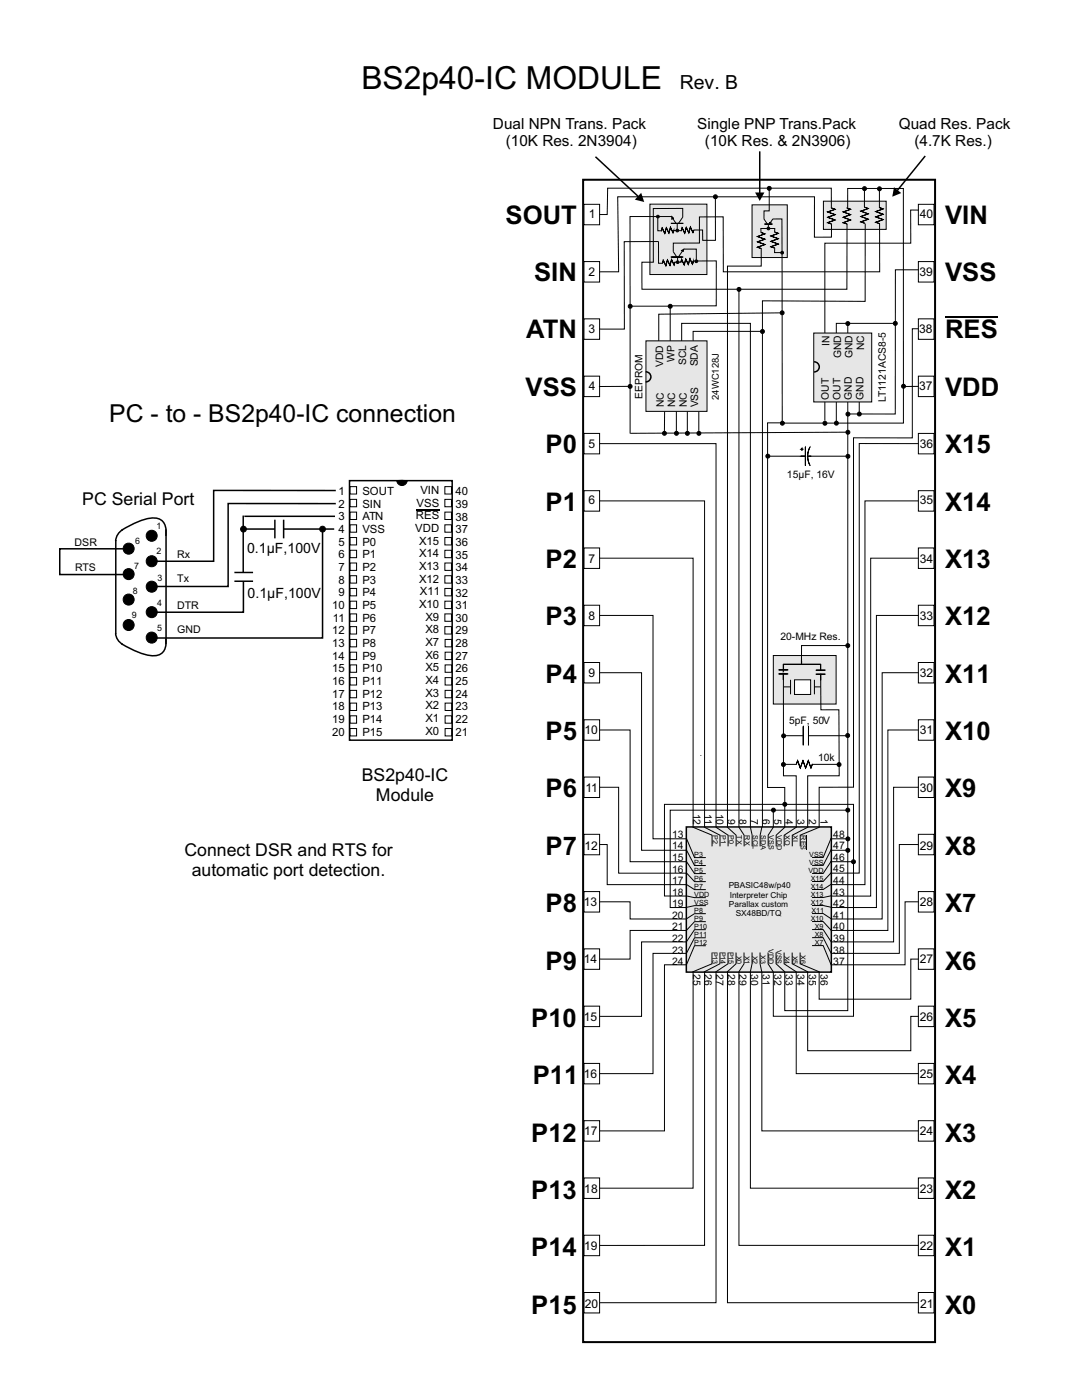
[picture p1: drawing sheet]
<svg xmlns="http://www.w3.org/2000/svg" width="216mm" height="279mm" viewBox="0 0 216 279" stroke-linecap="round" stroke-linejoin="round" font-family="sans-serif">
<g fill="none" stroke="#000" stroke-width=".2">
<path d="M171.4 79.4v3.4M183.8 77.1h-3.8M69.8 97.1h1.4v1.5h-1.4zM69.8 99.7h1.4v1.4h-1.4zM88.8 97.1h1.3v1.5h-1.3zM88.8 99.7h1.3v1.4h-1.3zM118.9 100h21.7v66.3M118.9 88.5h24v76.6M184 88.5h-12.6v85.7l-6.8 .1M184 100h-11.4v76.5h-6.9M69.8 102.2h1.4v1.5h-1.4zM69.8 104.7h1.4v1.5h-1.4z"/>
<path d="M69.8 107.3h1.4v1.5h-1.4zM69.8 109.8h1.4v1.5h-1.4zM69.8 112.4h1.4v1.4h-1.4zM69.8 114.9h1.4v1.5h-1.4zM69.8 120h1.4v1.5h-1.4zM69.8 117.4h1.4v1.5h-1.4zM88.8 102.2h1.3v1.5h-1.3zM88.8 104.7h1.3v1.5h-1.3zM88.8 107.3h1.3v1.5h-1.3zM88.8 109.8h1.3v1.5h-1.3zM88.8 112.4h1.3v1.4h-1.3zM88.8 114.9h1.3v1.5h-1.3z"/>
<path d="M88.8 120h1.3v1.5h-1.3zM88.8 117.4h1.3v1.5h-1.3zM118.9 111.4h19.4v53.7M184 111.4h-10.3v67.4h-8M69.8 122.5h1.4v1.5h-1.4zM69.8 125.1h1.4v1.4h-1.4zM69.8 127.6h1.4v1.5h-1.4zM69.8 130.2h1.4v1.4h-1.4zM69.8 132.7h1.4v1.5h-1.4zM69.8 135.2h1.4v1.5h-1.4zM69.8 137.8h1.4v1.5h-1.4zM88.8 122.5h1.3v1.5h-1.3z"/>
<path d="M88.8 125.1h1.3v1.4h-1.3zM88.8 127.6h1.3v1.5h-1.3zM88.8 130.2h1.3v1.4h-1.3zM88.8 132.7h1.3v1.5h-1.3zM88.8 135.2h1.3v1.5h-1.3zM88.8 137.8h1.3v1.5h-1.3zM118.9 134.3h9.1v35.4h9.2M118.9 122.8h11.4v44.6h8M184 122.8h-9.1v58.3h-9.2M184 134.3h-8v49.1h-10.3M69.8 140.3h1.4v1.5h-1.4zM69.8 145.4h1.4v1.5h-1.4z"/>
<path d="M69.8 142.9h1.4v1.4h-1.4zM88.8 140.3h1.3v1.5h-1.3zM88.8 145.4h1.3v1.5h-1.3zM88.8 142.9h1.3v1.4h-1.3zM118.9 157.1h4.5v17.2h14.9M118.9 145.7h6.8v26.3h11.5M184 145.7h-6.8v40h-11.5M184 157.1h-5.7v30.9h-12.6M118.9 180h6.8v3.4h12.6M118.9 168.5h2.3v8h16M184 168.5h-4.5v21.8h-13.8M184 180h-3.4v12.5h-14.9"/>
<path d="M137.2 192.5h-4.6v33.2h-13.7M137.2 190.3h-6.9v24h-11.4M138.3 188h-10.3v14.8h-9.1M138.3 185.7h-12.6v5.7h-6.8M138.3 193.7v43.4h-19.4M140.6 193.7v54.8l-21.7 .1M142.9 193.7v66.3h-24M147.4 193.7v54.8h36.6M149.7 193.7v43.4h34.3M152 193.7v32h32M158.9 193.7v20.6h25.1M161.2 193.7v16h20.5v-6.9h2.3"/>
<path d="M184 191.4h-2.3v8h-18.3v-5.7"/>
</g>
<g fill="none" stroke="#000" stroke-width=".3">
<path d="M67 97.9h-24.4v14.1h-12.1M69.7 95.9h20.5v51.8h-20.5zM23.1 107.8v18.8M24.2 105.8a14.4 14.4 0 0 1 6.3-2.4 2.61 2.61 0 0 1 2.6 3.4v.2M24.5 105.7a2.78 2.78 0 0 0-1.4 2.3M25.7 109.5h-13.8v5.2h13.8M33.1 105.7v22.9M46.8 114.3h3.7M46.8 116h3.7M48.5 102.9v11.3M48.6 116v6.2h-18.2M48.6 105.6h6.2"/>
<path d="M48.8 103h18M54.8 103.7v3.7M56.6 105.6h10.1M56.6 103.7v3.7M64.4 105.6v21.7h-34M67 100.5h-21.5v16.5h-15.1M23.1 126.4a2.7 2.7 0 0 0 1.4 2.2M33.1 127.4a3.1 3.1 0 0 1-1.1 3.2 4.9 4.9 0 0 1-4.1-.3l-3.7-1.8"/>
</g>
<g fill="#000" stroke="#000" stroke-width=".2">
<path d="M79.2 95.9h2.1a1.04 1.04 0 0 1-1.1 1 1.04 1.04 0 0 1-1-1z" fill-rule="evenodd"/>
<circle cx="25.7" cy="109.5" r="1.1"/>
<circle cx="25.7" cy="119.7" r="1.1"/>
<circle cx="25.7" cy="114.6" r="1.1"/>
<circle cx="30.3" cy="106.9" r="1.1"/>
<circle cx="30.3" cy="112" r="1.1"/>
<circle cx="30.3" cy="117.1" r="1.1"/>
<circle cx="48.6" cy="105.6" r=".58"/>
<circle cx="64.4" cy="105.6" r=".58"/>
<circle cx="25.7" cy="124.7" r="1.1"/>
<circle cx="30.3" cy="127.2" r="1.1"/>
<circle cx="30.3" cy="122.2" r="1.1"/>
</g>
<path d="M83 101.8h4.6" fill="none" stroke="#000" stroke-width=".21"/>
<g fill="#fff" stroke="#000" stroke-width=".2">
<path d="M116.5 257.9h3.1v4.1h-3.1z" fill-rule="evenodd"/>
<path d="M183.3 52.2h3.1v4.1h-3.1z" fill-rule="evenodd"/>
<path d="M183.3 40.8h3.1v4.1h-3.1z" fill-rule="evenodd"/>
<path d="M183.3 86.5h3.1v4.1h-3.1z" fill-rule="evenodd"/>
<path d="M183.3 63.6h3.1v4.1h-3.1z" fill-rule="evenodd"/>
<path d="M183.3 75.1h3.1v4.1h-3.1z" fill-rule="evenodd"/>
<path d="M183.3 109.4h3.1v4h-3.1z" fill-rule="evenodd"/>
<path d="M183.3 97.9h3.1v4.1h-3.1z" fill-rule="evenodd"/>
<path d="M183.3 120.8h3.1v4.1h-3.1z" fill-rule="evenodd"/>
<path d="M183.3 132.2h3.1v4.1h-3.1z" fill-rule="evenodd"/>
<path d="M183.3 143.6h3.1v4.1h-3.1z" fill-rule="evenodd"/>
<path d="M183.3 155.1h3.1v4.1h-3.1z" fill-rule="evenodd"/>
<path d="M183.3 166.5h3.1v4.1h-3.1z" fill-rule="evenodd"/>
<path d="M183.3 177.9h3.1v4.1h-3.1z" fill-rule="evenodd"/>
<path d="M183.3 189.4h3.1v4.1h-3.1z" fill-rule="evenodd"/>
<path d="M183.3 200.8h3.1v4.1h-3.1z" fill-rule="evenodd"/>
<path d="M183.3 212.2h3.1v4.1h-3.1z" fill-rule="evenodd"/>
<path d="M183.3 223.7h3.1v4h-3.1z" fill-rule="evenodd"/>
<path d="M183.3 235.1h3.1v4.1h-3.1z" fill-rule="evenodd"/>
<path d="M183.3 246.5h3.1v4.1h-3.1z" fill-rule="evenodd"/>
<path d="M116.5 86.5h3.1v4.1h-3.1z" fill-rule="evenodd"/>
<path d="M116.5 75.1h3.1v4.1h-3.1z" fill-rule="evenodd"/>
<path d="M116.5 109.4h3.1v4h-3.1z" fill-rule="evenodd"/>
<path d="M116.5 97.9h3.1v4.1h-3.1z" fill-rule="evenodd"/>
<path d="M116.5 120.8h3.1v4.1h-3.1z" fill-rule="evenodd"/>
<path d="M116.5 132.2h3.1v4.1h-3.1z" fill-rule="evenodd"/>
<path d="M116.5 143.6h3.1v4.1h-3.1z" fill-rule="evenodd"/>
<path d="M116.5 155.1h3.1v4.1h-3.1z" fill-rule="evenodd"/>
<path d="M116.5 166.5h3.1v4.1h-3.1z" fill-rule="evenodd"/>
<path d="M116.5 177.9h3.1v4.1h-3.1z" fill-rule="evenodd"/>
<path d="M116.5 189.4h3.1v4.1h-3.1z" fill-rule="evenodd"/>
<path d="M116.5 200.8h3.1v4.1h-3.1z" fill-rule="evenodd"/>
<path d="M116.5 212.2h3.1v4.1h-3.1z" fill-rule="evenodd"/>
<path d="M116.5 223.7h3.1v4h-3.1z" fill-rule="evenodd"/>
<path d="M116.5 235.1h3.1v4.1h-3.1z" fill-rule="evenodd"/>
<path d="M116.5 246.5h3.1v4.1h-3.1z" fill-rule="evenodd"/>
</g>
<path d="M116.4 35.9h70.2v231.9h-70.2z" fill="none" stroke="#000" stroke-width=".4"/>
<path d="M118.9 31.2l8.6 8-.2 .2-8.6-8zM184.5 31l.2 .2-5.6 7-.2-.2z" fill="#000"/>
<g fill="#000">
<path d="M127.9 38.5l.6 1.8-1.8-.5 1.2-1.3 .6 1.8z" fill-rule="evenodd"/>
<path d="M150.7 38.4h1.8l-.9 1.7 .9-1.7-.9 1.7z" fill-rule="evenodd"/>
<path d="M178.4 37.4l1.4 1.1-1.8 .8 1.8-.8-1.8 .8z" fill-rule="evenodd"/>
</g>
<path d="M151.6 30.2v8.4" fill="none" stroke="#000" stroke-width=".3"/>
<g fill="none" stroke="#000" stroke-width=".2">
<path d="M147.4 57.7v107.4M183.3 41.9h-1.6v6.6h-17.1v18.3M183.3 53.8h-4.6l-.1 28.8h-9.3M125.7 77.1h-6.2M133.7 68.4v-7.3h-8v25.4M136 68.4v-3.9h13.7v100.6M151.8 66.1h-13.5v2.3M156.2 62.4l-24.8 .3v5.7M166.9 80v4.4M169.2 79.4v6.8l-43.4 .3M169.2 64.5v2.3M178.3 64.5h-11.4v2.3"/>
<path d="M183.2 65.6h-1.2v21.8h-11.7v69.7h-6.9v9.2M132.6 82.1v4.2M137.1 82.1v4.2M153.2 91h7.5M156.6 84.4h-3.4v72.8h3.4v7.9M161.3 91h8.1M169.2 86.3v115.4h-12.6v-8"/>
</g>
<g fill="#000" stroke="#000" stroke-width=".2">
<path d="M159.8 91h.9z" fill-rule="evenodd"/>
<path d="M159.8 89.7h.4z" fill-rule="evenodd"/>
<path d="M160 89.4v.5z" fill-rule="evenodd"/>
<path d="M160.7 89.2v3.7z" fill-rule="evenodd"/>
<path d="M161.2 91h.6z" fill-rule="evenodd"/>
<path d="M161.6 89.2l-.3 1-.1 .7 .1 1 .3 1-.3-.9-.1-1.1 .1-.8z" fill-rule="evenodd"/>
</g>
<path d="M164.3 40.1h12.5v5.7h-12.5z" fill-rule="evenodd" fill="#e6e6e6" stroke="#000" stroke-width=".2"/>
<g fill="#000" stroke="#000" stroke-width=".2">
<path d="M165.9 41.5l.7 .3-1.4 .5 1.4 .5-1.4 .6 1.4 .5-1.4 .5 .7 .3-.8-.3 1.5-.5-1.5-.5 1.5-.6-1.5-.5 1.5-.5z" fill-rule="evenodd"/>
<path d="M169 41.5l.7 .3-1.4 .5 1.4 .5-1.4 .6 1.4 .5-1.4 .5 .7 .3-.8-.3 1.5-.5-1.5-.5 1.5-.6-1.5-.5 1.5-.5z" fill-rule="evenodd"/>
<path d="M172.5 41.3l.8 .3-1.5 .5 1.5 .6-1.5 .5 1.5 .5-1.5 .6 .7 .3-.7-.3 1.4-.6-1.4-.5 1.4-.5-1.4-.6 1.4-.5z" fill-rule="evenodd"/>
<path d="M175.5 41.4l.7 .3-1.4 .5 1.4 .6-1.4 .5 1.4 .5-1.4 .6 .7 .2-.8-.2 1.5-.6-1.5-.5 1.5-.5-1.5-.6 1.5-.5z" fill-rule="evenodd"/>
</g>
<path d="M139.4 82.2v4.1" fill="none" stroke="#000" stroke-width=".2"/>
<path d="M154.3 130.8h12.5v9.7h-12.5z" fill-rule="evenodd" fill="#e6e6e6" stroke="#000" stroke-width=".2"/>
<g fill="#000" stroke="#000" stroke-width=".2">
<path d="M155.4 134.5h1.8z" fill-rule="evenodd"/>
<path d="M156.3 134.5v1.2z" fill-rule="evenodd"/>
<path d="M155.4 133.7h1.8z" fill-rule="evenodd"/>
<path d="M159.9 131.7v.9z" fill-rule="evenodd"/>
<path d="M162.8 134.5l1.8 .1z" fill-rule="evenodd"/>
<path d="M156.3 132.6h7.5v1.1l-.1-1.1h-7.4v1.1z" fill-rule="evenodd"/>
<path d="M163.7 134.5l.1 1.2z" fill-rule="evenodd"/>
<path d="M162.8 133.7l1.8 .1z" fill-rule="evenodd"/>
</g>
<path d="M158.5 135.7h3.3v2.9h-3.3z" fill-rule="evenodd" fill="#fff"/>
<path d="M156.4 137.1h1.3M157.7 135.7v2.9M158.5 135.7h3.3v2.9h-3.3zM162.5 135.7v2.9M162.5 137.1h1.3" fill="none" stroke="#000" stroke-width=".2"/>
<g fill="#000" stroke="#000" stroke-width=".2">
<circle cx="142.8" cy="39.3" r=".39"/>
<circle cx="175.5" cy="37.7" r=".39"/>
<circle cx="147.5" cy="57.8" r=".39"/>
<circle cx="125.7" cy="77.1" r=".39"/>
<circle cx="125.7" cy="61.1" r=".39"/>
<circle cx="133.7" cy="61.1" r=".39"/>
<circle cx="152.1" cy="66.2" r=".39"/>
<circle cx="169.2" cy="64.6" r=".39"/>
<circle cx="178.6" cy="64.5" r=".39"/>
<circle cx="180.3" cy="77.1" r=".39"/>
<circle cx="132.6" cy="86.5" r=".39"/>
<circle cx="135" cy="86.5" r=".39"/>
<circle cx="137.2" cy="86.5" r=".39"/>
<circle cx="139.5" cy="86.5" r=".39"/>
<circle cx="153.2" cy="91" r=".39"/>
<circle cx="156.1" cy="84.5" r=".39"/>
<circle cx="169.2" cy="91.1" r=".39"/>
<circle cx="169.2" cy="82.6" r=".39"/>
</g>
<path d="M150.1 40.9h7v10.5h-7z" fill-rule="evenodd" fill="#e6e6e6" stroke="#000" stroke-width=".2"/>
<path d="M152.4 43.7l.7 1M152.6 44.7h1.5zM153.3 44.7v.8M153.6 44.3l-.1 .3 .3-.1-.2-.2M154.2 43.7l-.5 .7M154.6 46.3v-.7h-2.8l.1 .8M154.6 49.5v.9h1.5" fill="none" stroke="#000" stroke-width=".2"/>
<g fill="#000" stroke="#000" stroke-width=".2">
<path d="M151.9 46.4l.7 .3-1.4 .5 1.4 .5-1.4 .6 1.4 .5-1.4 .5 .7 .3-.8-.3 1.5-.5-1.5-.5 1.5-.6-1.5-.5 1.5-.5z" fill-rule="evenodd"/>
<path d="M154.6 46.3l.7 .3-1.5 .5 1.5 .5-1.5 .6 1.5 .5-1.5 .5 .8 .3-.8-.3 1.5-.5-1.5-.5 1.5-.6-1.5-.5 1.5-.5z" fill-rule="evenodd"/>
<circle cx="153.3" cy="45.6" r=".27"/>
<circle cx="156.1" cy="50.4" r=".27"/>
</g>
<path d="M129.7 40.7h11.4v14.1h-11.4z" fill-rule="evenodd" fill="#e6e6e6" stroke="#000" stroke-width=".2"/>
<g fill="none" stroke="#000" stroke-width=".2">
<path d="M142.7 39.4l.1 8.6h-2.6v-2.1h-1.8M131.3 43.2v2.9h.6M131.4 48.2v4.3h.8M133.9 51.3h2.4zM134 44.6h2.3zM134.2 43.6l.7 1M134.3 50.2l.8 1.1M134.4 46h1.6M134.4 43.5l-.3 .2-.1-.5 .4 .4M134.7 52.3h1.2M135.1 44.6v1.4M135.2 51.3v1"/>
<path d="M136.2 50.1l-.8 1.2M136.2 43.3l-.8 1.3M136.3 50.2l-.3-.2 .4-.3-.1 .5"/>
</g>
<g fill="#000" stroke="#000" stroke-width=".2">
<path d="M132.1 45.5l.5 1.1 .4-1.2 .5 1.1 .3-1.1 .5 1.1 .2-.5-.2 .5-.5-1.1-.3 1.1-.5-1.1-.4 1.2-.5-1.1-.1 .6z" fill-rule="evenodd"/>
<path d="M132.4 51.9l.5 1.1 .3-1.1 .5 1.1 .3-1.2 .5 1.1 .2-.6-.2 .6-.5-1.1-.3 1.2-.5-1.1-.3 1.1-.5-1-.2 .5z" fill-rule="evenodd"/>
<path d="M136 51.8l.5 1.1 .3-1.2 .5 1.1 .4-1.2 .5 1.1 .1-.6-.1 .6-.5-1.1-.4 1.2-.5-1.1-.3 1.2-.5-1.1-.1 .6z" fill-rule="evenodd"/>
<path d="M136.1 45.4l.5 1.1 .3-1.1 .5 1.1 .4-1.2 .5 1.1 .2-.5-.2 .5-.5-1.1-.4 1.2-.5-1.1-.3 1.2-.5-1.1-.1 .5z" fill-rule="evenodd"/>
<circle cx="131.3" cy="43.2" r=".27"/>
<circle cx="135.1" cy="46" r=".27"/>
<circle cx="135.2" cy="52.3" r=".27"/>
</g>
<path d="M162.4 66.5h11.5v13.7h-11.5z" fill-rule="evenodd" fill="#e6e6e6" stroke="#000" stroke-width=".2"/>
<path d="M162.4 72.2a1.01 1.01 0 0 1 1.1 1 1.01 1.01 0 0 1-1.1 1" fill="none" stroke="#000" stroke-width=".3"/>
<path d="M128.9 68h12.2v14.1h-12.2z" fill-rule="evenodd" fill="#e6e6e6" stroke="#000" stroke-width=".2"/>
<path d="M128.8 74.2a1.01 1.01 0 0 1 1.1 1 1.01 1.01 0 0 1-1.1 1" fill="none" stroke="#000" stroke-width=".3"/>
<g fill="#000" stroke="#000" stroke-width=".2">
<path d="M159.2 151.8l.5 1.5 .5-1.5 .6 1.5 .5-1.5 .5 1.5 .3-.8-.3 .8-.5-1.5-.5 1.5-.6-1.5-.5 1.5-.5-1.5-.3 .7z" fill-rule="evenodd"/>
<path d="M160.3 145v3.7z" fill-rule="evenodd"/>
<path d="M161.3 145v3.7z" fill-rule="evenodd"/>
<circle cx="153.5" cy="37.6" r=".39"/>
<circle cx="172.5" cy="37.6" r=".39"/>
<circle cx="138.9" cy="52.1" r=".27"/>
<circle cx="156.1" cy="62.4" r=".39"/>
<circle cx="164.6" cy="84.5" r=".39"/>
<circle cx="166.9" cy="84.5" r=".39"/>
<circle cx="169.2" cy="86.3" r=".39"/>
<circle cx="171.5" cy="82.6" r=".39"/>
</g>
<g fill="none" stroke="#000" stroke-width=".2">
<path d="M153.5 37.6v4.5h-1l-.1 1.6M172.5 37.7v3.6M175.5 37.7v3.7M134 43.2h-8.3v17.9M136.2 43.3v-1.7h-5.8v10.7h-2.3v5.4h40.9v-13M136.4 49.7h2.5v2.5M138.3 52.1h4.6v8.9h-9.3M151.9 49.6v3.5h-6.7v112M169.1 41.5v-3.9h11.2v46.8h-24.2l-.1-40.7h-1.8M172.6 44.6v15.5l-20.5-.1v105.2M175.5 44.6v9.6h-31.2v-10.9h-4.7v5.2h-5.2l-.1 1.7M135 82.1v4"/>
<path d="M164.6 80.2v3.8M139.9 150.7l-.1 .2M145.2 193.7v66.3h38.8"/>
</g>
<path d="M188.6 63.3h10.5" fill="none" stroke="#000" stroke-width=".23"/>
<path d="M183.3 257.9h3.1v4.1h-3.1z" fill-rule="evenodd" fill="#fff" stroke="#000" stroke-width=".2"/>
<path d="M138.3 178.8h-5.7v-18.3h37.7v42.3h-16v-9.1M169.2 161.7h-35.5v19.4h4.6" fill="none" stroke="#000" stroke-width=".2"/>
<path d="M136.9 165h29v29h-29z" fill-rule="evenodd" fill="#e6e6e6" stroke="#000" stroke-width=".3"/>
<g fill="none" stroke="#000" stroke-width=".2">
<path d="M131.4 48.2h-6.8v17.5h-5.7M165.9 41.5v-3.9h-44.7v5.2h-2.3M165.9 44.7v2.6h-3.4v-8h-39.2l.1 14.9h-4.5M156.3 134.5v20.3h2.6v10.3M163.8 134.6v7.1h3.6l.1 13.1h-6.3v10.3M169.1 128.8h-9.2v3.7M156.4 146.8h3.9M156.4 152.5h2.5M161.3 146.8h7.9M162.1 152.5h5.4M136.9 169.5l1.7 3.2h2.2M136.9 167.2l1.7 3.9h2.2"/>
<path d="M136.9 171.9l1.7 2.4h2.2M136.9 174.2l1.7 1.7h2.2M136.9 176.5l1.7 1h2.2M136.9 178.8l1.7 .3h2.2M138.2 165.1l3.9 1.6v2.2M140.5 165l3.2 1.7v2.2M142.8 165.1l2.5 1.6v2.2M145.1 165.1l1.8 1.6v2.2M147.4 165.1l1.1 1.6v2.2M149.7 165.1l.4 1.6v2.2M152 165.1l-.3 1.6v2.2M154.3 161.7v3.4"/>
<path d="M154.3 165.1l-1 1.6v2.2M156.6 165.1l-1.7 1.6v2.2M159 165.1l-2.5 1.6v2.2M161 166.7v3M161.3 165l-3.2 1.7v2.2M163.6 165.1l-3.9 1.6v2.2M165.7 167.4h3.5M165.7 169.7h3.5M165.7 172h4.7M165.9 176.5l-1.6 1h-2.3M165.9 178.8l-1.6 .3h-2.3M165.9 174.1l-1.7 1.8h-2.2"/>
<path d="M165.9 167.2l-1.6 3.9h-2.3M165.9 171.8l-1.6 2.5h-2.3M165.9 169.5l-1.7 3.2h-2.2M140.8 187.1l-2.2 .1-1.7 3.1M140.8 185.5h-2.2l-1.7 2.5M140.8 183.9h-2.2l-1.7 1.8M140.8 188.7h-2.2l-1.7 3.9M140.8 182.3h-2.2l-1.7 1.1M140.8 180.7h-2.2l-1.7 .4M142.1 190.1v2.2l-3.9 1.7M143.7 190.1v2.2l-3.2 1.7M145.3 190.1v2.2l-2.5 1.7"/>
<path d="M146.9 190.1v2.2l-1.8 1.7M148.5 190.1v2.3l-1.1 1.6M150.1 190.1v2.2l-.4 1.7M151.7 190.1v2.2l.3 1.7M153.3 190.1v2.3l1 1.6M154.9 190.1v2.2l1.7 1.7M156.5 190.1v2.2l2.4 1.7M158.1 190.1v2.2l3.2 1.7M159.7 190.1v2.2l3.9 1.7M162 180.7h2.3l1.6 .4M162 182.3h2.3l1.6 1.1M162 188.7h2.3l1.6 3.9"/>
<path d="M162 183.9h2.2l1.7 1.8M162 185.5h2.3l1.6 2.5M162 187.1h2.2l1.7 3.2"/>
</g>
<g fill="#000" stroke="#000" stroke-width=".2">
<circle cx="169.2" cy="128.8" r=".39"/>
<circle cx="156.3" cy="152.6" r=".39"/>
<circle cx="156.4" cy="146.9" r=".39"/>
<circle cx="167.4" cy="152.6" r=".39"/>
<circle cx="169.1" cy="146.8" r=".39"/>
<circle cx="154.3" cy="161.7" r=".39"/>
<circle cx="156.6" cy="160.5" r=".39"/>
<circle cx="169.2" cy="161.7" r=".39"/>
<circle cx="169.2" cy="169.7" r=".39"/>
<circle cx="169.2" cy="167.4" r=".39"/>
<circle cx="170.3" cy="172" r=".39"/>
</g>
<g fill="#fff" stroke="#000" stroke-width=".2">
<path d="M116.5 52.2h3.1v4.1h-3.1z" fill-rule="evenodd"/>
<path d="M116.5 40.8h3.1v4.1h-3.1z" fill-rule="evenodd"/>
<path d="M116.5 63.6h3.1v4.1h-3.1z" fill-rule="evenodd"/>
</g>
<text font-size="6.3" x="72.1" y="17.8">BS2p40-IC MODULE</text>
<g font-size="5.1">
<text x="100.9" y="44.6">SOUT</text>
<text x="188.6" y="44.6">VIN</text>
<text x="106.6" y="56.1">SIN</text>
<text x="188.6" y="56.1">VSS</text>
<text x="105" y="67.5">ATN</text>
<text x="188.6" y="67.5">RES</text>
<text x="104.9" y="79">VSS</text>
<text x="188.6" y="79">VDD</text>
<text x="108.9" y="90.4">P0</text>
<text x="188.6" y="90.4">X15</text>
<text x="108.9" y="101.9">P1</text>
<text x="188.6" y="101.9">X14</text>
<text x="108.9" y="113.3">P2</text>
<text x="188.6" y="113.3">X13</text>
<text x="108.9" y="124.8">P3</text>
<text x="188.6" y="124.8">X12</text>
<text x="108.9" y="136.2">P4</text>
<text x="188.6" y="136.2">X11</text>
<text x="108.9" y="147.7">P5</text>
<text x="188.6" y="147.7">X10</text>
<text x="108.9" y="159.1">P6</text>
<text x="188.6" y="159.1">X9</text>
<text x="108.9" y="170.6">P7</text>
<text x="188.6" y="170.6">X8</text>
<text x="108.9" y="182">P8</text>
<text x="188.6" y="182">X7</text>
<text x="108.9" y="193.5">P9</text>
<text x="188.6" y="193.5">X6</text>
<text x="106" y="204.9">P10</text>
<text x="188.6" y="204.9">X5</text>
<text x="106.3" y="216.4">P11</text>
<text x="188.6" y="216.4">X4</text>
<text x="106" y="227.8">P12</text>
<text x="188.6" y="227.8">X3</text>
<text x="106" y="239.3">P13</text>
<text x="188.6" y="239.3">X2</text>
<text x="106" y="250.7">P14</text>
<text x="188.6" y="250.7">X1</text>
<text x="106" y="262.2">P15</text>
<text x="188.6" y="262.2">X0</text>
</g>
<text font-size="4.9" x="21.8" y="84.2">PC - to - BS2p40-IC connection</text>
<text font-size="3.9" x="135.6" y="17.8">Rev. B</text>
<g font-size="3.5">
<text x="16.4" y="100.7">PC Serial Port</text>
<text x="72.2" y="155.9">BS2p40-IC</text>
<text x="75" y="159.8">Module</text>
<text x="36.8" y="170.8">Connect DSR and RTS for</text>
<text x="38.3" y="174.8">automatic port detection.</text>
</g>
<g font-size="3.1">
<text x="98.4" y="25.8">Dual NPN Trans. Pack</text>
<text x="100.9" y="29.2">(10K Res. 2N3904)</text>
<text x="139.1" y="25.8">Single PNP Trans.Pack</text>
<text x="140.7" y="29.2">(10K Res. &amp; 2N3906)</text>
<text x="179.3" y="25.8">Quad Res. Pack</text>
<text x="182.5" y="29.2">(4.7K Res.)</text>
</g>
<g font-size="2.8">
<text x="49.3" y="110.3">0.1µF,100V</text>
<text x="49.4" y="119.2">0.1µF,100V</text>
</g>
<g font-size="2.4">
<text x="117.5" y="43.6">1</text>
<text x="183.5" y="43.6">40</text>
<text x="117.5" y="55.2">2</text>
<text x="183.5" y="55.2">39</text>
<text x="117.4" y="66.5">3</text>
<text x="183.4" y="66.5">38</text>
<text x="117.5" y="77.9">4</text>
<text x="183.4" y="77.9">37</text>
<text x="117.4" y="89.5">5</text>
<text x="183.5" y="89.5">36</text>
<text x="117.4" y="100.7">6</text>
<text x="183.5" y="100.7">35</text>
<text x="117.4" y="112.4">7</text>
<text x="183.5" y="112.4">34</text>
<text x="117.4" y="123.7">8</text>
<text x="183.5" y="123.7">33</text>
<text x="117.4" y="135.1">9</text>
<text x="183.5" y="135.1">32</text>
<text x="116.6" y="146.6">10</text>
<text x="183.5" y="146.6">31</text>
<text x="116.8" y="158">11</text>
<text x="183.5" y="158">30</text>
<text x="116.6" y="169.5">12</text>
<text x="183.5" y="169.5">29</text>
<text x="116.5" y="180.9">13</text>
<text x="183.5" y="180.9">28</text>
<text x="116.5" y="192.3">14</text>
<text x="183.5" y="192.3">27</text>
<text x="116.5" y="203.8">15</text>
<text x="183.5" y="203.8">26</text>
<text x="116.5" y="215.1">16</text>
<text x="183.5" y="215.1">25</text>
<text x="116.5" y="226.6">17</text>
<text x="183.5" y="226.6">24</text>
<text x="116.6" y="238.1">18</text>
<text x="183.5" y="238.1">23</text>
<text x="116.5" y="249.5">19</text>
<text x="183.5" y="249.5">22</text>
<text x="116.7" y="260.9">20</text>
<text x="183.6" y="260.9">21</text>
</g>
<g font-size="2.3">
<text x="67.5" y="98.8">1</text>
<text x="67.5" y="101.3">2</text>
<text x="72.3" y="98.8">SOUT</text>
<text x="72.3" y="101.3">SIN</text>
<text x="83.1" y="101.1">VSS</text>
<text x="83.9" y="98.6">VIN</text>
<text x="90.9" y="98.9">40</text>
<text x="90.9" y="101.4">39</text>
<text x="67.5" y="103.8">3</text>
<text x="67.5" y="106.4">4</text>
<text x="72.3" y="103.8">ATN</text>
<text x="72.3" y="106.4">VSS</text>
<text x="82.9" y="106.2">VDD</text>
<text x="83" y="103.6">RES</text>
<text x="90.9" y="103.9">38</text>
<text x="90.9" y="106.4">37</text>
<text x="67.5" y="108.9">5</text>
<text x="67.5" y="111.4">6</text>
<text x="67.5" y="113.9">7</text>
<text x="72.3" y="108.9">P0</text>
<text x="72.3" y="111.4">P1</text>
<text x="72.3" y="114">P2</text>
<text x="83.6" y="108.7">X15</text>
<text x="83.6" y="111.2">X14</text>
<text x="83.6" y="113.7">X13</text>
<text x="90.9" y="109">36</text>
<text x="90.9" y="111.5">35</text>
<text x="67.5" y="116.5">8</text>
<text x="67.5" y="119">9</text>
<text x="72.3" y="116.5">P3</text>
<text x="72.3" y="119">P4</text>
<text x="83.6" y="116.3">X12</text>
<text x="83.8" y="118.8">X11</text>
<text x="90.9" y="114">34</text>
<text x="90.9" y="116.5">33</text>
<text x="90.9" y="119.1">32</text>
<text x="66.3" y="121.5">10</text>
<text x="66.4" y="124.1">11</text>
<text x="72.3" y="121.5">P5</text>
<text x="72.3" y="124.1">P6</text>
<text x="83.6" y="121.3">X10</text>
<text x="84.9" y="123.9">X9</text>
<text x="90.9" y="121.6">31</text>
<text x="90.9" y="124.1">30</text>
<text x="66.3" y="126.6">12</text>
<text x="66.3" y="129.1">13</text>
<text x="66.3" y="131.7">14</text>
<text x="72.3" y="126.6">P7</text>
<text x="72.3" y="129.1">P8</text>
<text x="72.3" y="131.7">P9</text>
<text x="84.9" y="126.4">X8</text>
<text x="84.9" y="128.9">X7</text>
<text x="84.9" y="131.5">X6</text>
<text x="90.9" y="126.6">29</text>
<text x="90.9" y="129.1">28</text>
<text x="90.9" y="131.7">27</text>
<text x="66.3" y="134.2">15</text>
<text x="66.3" y="136.7">16</text>
<text x="72.3" y="134.2">P10</text>
<text x="72.3" y="136.7">P11</text>
<text x="84.9" y="134">X5</text>
<text x="84.9" y="136.5">X4</text>
<text x="90.9" y="134.2">26</text>
<text x="90.9" y="136.7">25</text>
<text x="66.3" y="139.2">17</text>
<text x="66.3" y="141.8">18</text>
<text x="72.3" y="139.3">P12</text>
<text x="72.3" y="141.8">P13</text>
<text x="84.9" y="139.1">X3</text>
<text x="84.9" y="141.6">X2</text>
<text x="90.9" y="139.2">24</text>
<text x="90.9" y="141.8">23</text>
<text x="66.3" y="144.3">19</text>
<text x="66.3" y="146.8">20</text>
<text x="72.3" y="144.3">P14</text>
<text x="72.3" y="146.8">P15</text>
<text x="84.9" y="144.1">X1</text>
<text x="84.9" y="146.6">X0</text>
<text x="90.9" y="144.3">22</text>
<text x="90.9" y="146.8">21</text>
</g>
<g font-size="2.1">
<text x="165.5" y="69" transform="rotate(-90 165.5 69)">IN</text>
<text x="167.8" y="71.5" transform="rotate(-90 167.8 71.5)">GND</text>
<text x="170.1" y="71.5" transform="rotate(-90 170.1 71.5)">GND</text>
<text x="172.4" y="69.9" transform="rotate(-90 172.4 69.9)">NC</text>
<text x="132.3" y="73.2" transform="rotate(-90 132.3 73.2)">VDD</text>
<text x="134.6" y="72.2" transform="rotate(-90 134.6 72.2)">WP</text>
<text x="136.9" y="72.9" transform="rotate(-90 136.9 72.9)">SCL</text>
<text x="139.2" y="73.1" transform="rotate(-90 139.2 73.1)">SDA</text>
<text x="128.2" y="79.6" transform="rotate(-90 128.2 79.6)">EEPROM</text>
<text x="132.4" y="81.3" transform="rotate(-90 132.4 81.3)">NC</text>
<text x="134.7" y="81.3" transform="rotate(-90 134.7 81.3)">NC</text>
<text x="137" y="81.3" transform="rotate(-90 137 81.3)">NC</text>
<text x="139.3" y="81.3" transform="rotate(-90 139.3 81.3)">VSS</text>
<text x="165.4" y="79.8" transform="rotate(-90 165.4 79.8)">OUT</text>
<text x="167.7" y="79.8" transform="rotate(-90 167.7 79.8)">OUT</text>
<text x="170" y="79.8" transform="rotate(-90 170 79.8)">GND</text>
<text x="172.3" y="79.8" transform="rotate(-90 172.3 79.8)">GND</text>
<text x="176.8" y="80.2" transform="rotate(-90 176.8 80.2)">LT1121ACS8-5</text>
<text x="157" y="95.4">15µF, 16V</text>
<text x="14.9" y="109">DSR</text>
<text x="35.4" y="111.4">Rx</text>
<text x="15" y="114">RTS</text>
<text x="35.4" y="116.2">Tx</text>
<text x="35.4" y="121.5">DTR</text>
<text x="35.4" y="126.3">GND</text>
<text x="155.7" y="127.8">20-MHz Res.</text>
<text x="157.5" y="144.5">5pF, 50V</text>
<text x="163.3" y="151.9">10k</text>
<text x="134.1" y="167.2">13</text>
<text x="138.3" y="162.4" transform="rotate(90 138.3 162.4)">12</text>
<text x="140.6" y="162.5" transform="rotate(90 140.6 162.5)">11</text>
<text x="142.9" y="162.4" transform="rotate(90 142.9 162.4)">10</text>
<text x="145.2" y="163.5" transform="rotate(90 145.2 163.5)">9</text>
<text x="147.5" y="163.5" transform="rotate(90 147.5 163.5)">8</text>
<text x="149.8" y="163.5" transform="rotate(90 149.8 163.5)">7</text>
<text x="152.1" y="163.5" transform="rotate(90 152.1 163.5)">6</text>
<text x="154.5" y="163.5" transform="rotate(90 154.5 163.5)">5</text>
<text x="156.8" y="163.5" transform="rotate(90 156.8 163.5)">4</text>
<text x="159.1" y="163.5" transform="rotate(90 159.1 163.5)">3</text>
<text x="161.4" y="163.5" transform="rotate(90 161.4 163.5)">2</text>
<text x="163.7" y="163.5" transform="rotate(90 163.7 163.5)">1</text>
<text x="166.3" y="167.2">48</text>
<text x="134.1" y="169.5">14</text>
<text x="134.1" y="171.8">15</text>
<text x="166.3" y="169.5">47</text>
<text x="166.3" y="171.8">46</text>
<text x="134.1" y="174.1">16</text>
<text x="134.1" y="176.4">17</text>
<text x="134.1" y="178.8">18</text>
<text x="166.3" y="174.1">45</text>
<text x="166.3" y="176.4">44</text>
<text x="166.3" y="178.7">43</text>
<text x="134.1" y="181.1">19</text>
<text x="134.1" y="183.4">20</text>
<text x="134.1" y="185.7">21</text>
<text x="166.3" y="181.1">42</text>
<text x="166.3" y="183.4">41</text>
<text x="166.3" y="185.7">40</text>
<text x="134.1" y="188">22</text>
<text x="134.1" y="190.3">23</text>
<text x="166.3" y="188">39</text>
<text x="166.3" y="190.3">38</text>
<text x="134.1" y="192.6">24</text>
<text x="138.3" y="194.4" transform="rotate(90 138.3 194.4)">25</text>
<text x="140.6" y="194.4" transform="rotate(90 140.6 194.4)">26</text>
<text x="142.9" y="194.4" transform="rotate(90 142.9 194.4)">27</text>
<text x="145.2" y="194.4" transform="rotate(90 145.2 194.4)">28</text>
<text x="147.5" y="194.4" transform="rotate(90 147.5 194.4)">29</text>
<text x="149.8" y="194.4" transform="rotate(90 149.8 194.4)">30</text>
<text x="152.1" y="194.4" transform="rotate(90 152.1 194.4)">31</text>
<text x="154.5" y="194.4" transform="rotate(90 154.5 194.4)">32</text>
<text x="156.8" y="194.4" transform="rotate(90 156.8 194.4)">33</text>
<text x="159.1" y="194.4" transform="rotate(90 159.1 194.4)">34</text>
<text x="161.4" y="194.4" transform="rotate(90 161.4 194.4)">35</text>
<text x="163.7" y="194.4" transform="rotate(90 163.7 194.4)">36</text>
<text x="166.3" y="192.6">37</text>
</g>
<text font-size="1.9" x="143.4" y="79.8" transform="rotate(-90 143.4 79.8)">24WC128J</text>
<g font-size="1.8">
<text x="31.2" y="105.5">1</text>
<text x="26.8" y="113.5">7</text>
<text x="26.9" y="108.7">6</text>
<text x="31.2" y="110.6">2</text>
<text x="26.5" y="118.6">8</text>
<text x="31.4" y="116">3</text>
<text x="26.3" y="123.3">9</text>
<text x="31.4" y="121">4</text>
<text x="31.4" y="125.9">5</text>
</g>
<g font-size="1.7">
<text x="145.4" y="177.3">PBASIC48w/p40</text>
<text x="145.6" y="179.2">Interpreter Chip</text>
<text x="145.5" y="181">Parallax custom</text>
<text x="146.8" y="182.9">SX48BD/TQ</text>
</g>
<g font-size="1.4">
<text x="142.2" y="166.7" transform="rotate(90 142.2 166.7)">P2</text>
<text x="143.8" y="166.7" transform="rotate(90 143.8 166.7)">P1</text>
<text x="145.4" y="166.7" transform="rotate(90 145.4 166.7)">P0</text>
<text x="147" y="166.7" transform="rotate(90 147 166.7)">TX</text>
<text x="148.6" y="166.7" transform="rotate(90 148.6 166.7)">RX</text>
<text x="150.2" y="166.7" transform="rotate(90 150.2 166.7)">SCL</text>
<text x="151.8" y="166.7" transform="rotate(90 151.8 166.7)">SDA</text>
<text x="153.4" y="166.7" transform="rotate(90 153.4 166.7)">VSS</text>
<text x="155" y="166.7" transform="rotate(90 155 166.7)">VDD</text>
<text x="156.6" y="166.7" transform="rotate(90 156.6 166.7)">XO</text>
<text x="158.2" y="166.7" transform="rotate(90 158.2 166.7)">XI</text>
<text x="159.8" y="166.7" transform="rotate(90 159.8 166.7)">RES</text>
<text x="138.5" y="171">P3</text>
<text x="138.5" y="172.6">P4</text>
<text x="161.5" y="171.1">VSS</text>
<text x="161.5" y="172.7">VSS</text>
<text x="138.5" y="174.2">P5</text>
<text x="138.5" y="175.8">P6</text>
<text x="138.5" y="177.4">P7</text>
<text x="138.5" y="179">VDD</text>
<text x="161.3" y="174.3">VDD</text>
<text x="161.8" y="175.9">X15</text>
<text x="161.8" y="177.5">X14</text>
<text x="161.8" y="179.1">X13</text>
<text x="138.5" y="180.6">VSS</text>
<text x="138.5" y="182.2">P8</text>
<text x="138.5" y="183.8">P9</text>
<text x="138.5" y="185.4">P10</text>
<text x="161.8" y="180.7">X12</text>
<text x="161.8" y="183.9">X10</text>
<text x="161.9" y="182.3">X11</text>
<text x="162.6" y="185.5">X9</text>
<text x="138.5" y="187">P11</text>
<text x="138.5" y="188.6">P12</text>
<text x="142.2" y="189.9" transform="rotate(90 142.2 189.9)">P13</text>
<text x="143.8" y="189.9" transform="rotate(90 143.8 189.9)">P14</text>
<text x="145.4" y="189.9" transform="rotate(90 145.4 189.9)">P15</text>
<text x="147" y="190.7" transform="rotate(90 147 190.7)">X0</text>
<text x="148.6" y="190.7" transform="rotate(90 148.6 190.7)">X1</text>
<text x="150.2" y="190.7" transform="rotate(90 150.2 190.7)">X2</text>
<text x="151.8" y="190.7" transform="rotate(90 151.8 190.7)">X3</text>
<text x="153.4" y="189.4" transform="rotate(90 153.4 189.4)">VDD</text>
<text x="155" y="189.6" transform="rotate(90 155 189.6)">VSS</text>
<text x="156.6" y="190.7" transform="rotate(90 156.6 190.7)">X4</text>
<text x="158.2" y="190.7" transform="rotate(90 158.2 190.7)">X5</text>
<text x="159.8" y="190.7" transform="rotate(90 159.8 190.7)">X6</text>
<text x="162.6" y="187.1">X8</text>
<text x="162.6" y="188.7">X7</text>
</g>
</svg>
